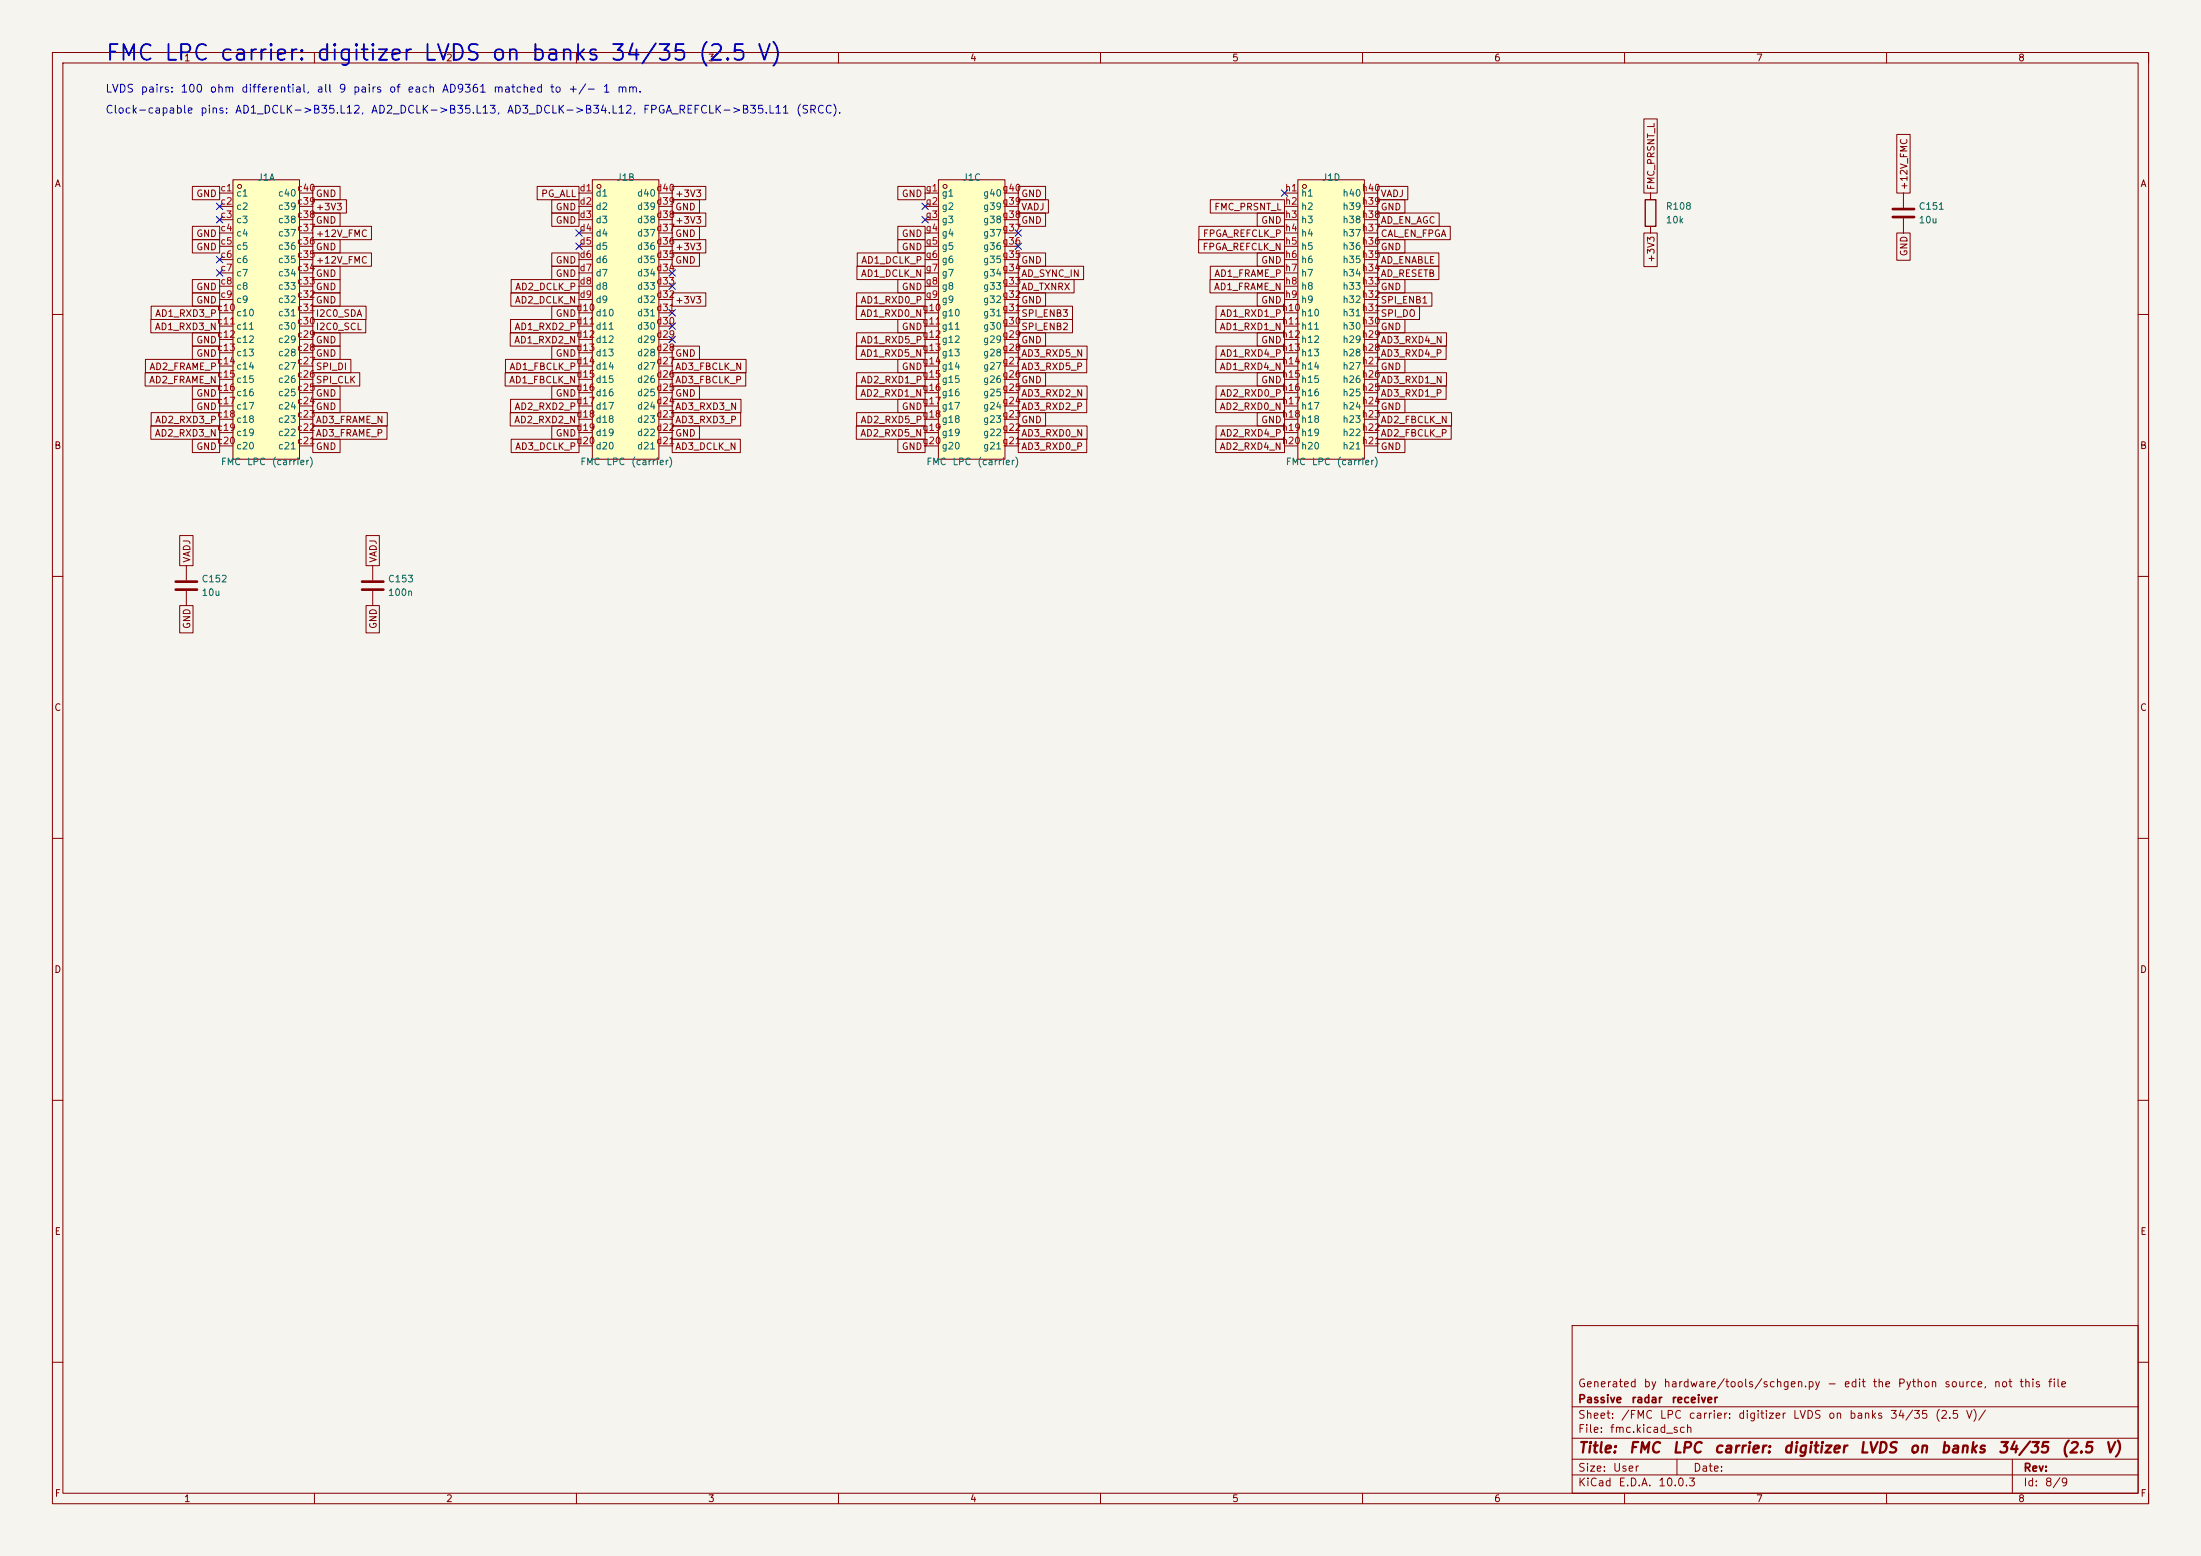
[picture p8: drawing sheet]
<svg xmlns="http://www.w3.org/2000/svg" width="420mm" height="297mm" viewBox="0 0 420 297" stroke-linecap="round" stroke-linejoin="round" font-family="sans-serif">
<path d="M0 0h420v297h-420z" fill="#f5f4ef" stroke="#f5f4ef" stroke-width=".19"/>
<g fill="none" stroke="#840000" stroke-width=".19">
<path d="M10 10h400v277h-400zM12 12h396v273h-396zM60 10v2M110 10v2M160 10v2M210 10v2M260 10v2M310 10v2M360 10v2M410 10v2M363.2 36.9v2.7M363.2 41.7v2.8"/>
<path d="M10 60h2M408 60h2M10 110h2M35.6 108v2.8M35.6 112.8v2.8M408 110h2M10 160h2M408 160h2M10 210h2M408 210h2M300 253h108v32h-108zM10 260h2"/>
<path d="M300 278.5h108M300 274.5h108M300 268.5h108M320 278.5v3M384 278.5v6.5M408 260h2M60 285v2M110 285v2M160 285v2M210 285v2M260 285v2M300 281.5h108"/>
<path d="M310 285v2M360 285v2M410 285v2"/>
</g>
<path d="M361.2 39.9h4.1M361.2 41.4h4.1M33.5 111h4.1M33.5 112.5h4.1" fill="none" stroke="#840000" stroke-width=".51"/>
<path d="M44.4 34.3h12.7v53.4h-12.7z" fill="#ffffc2"/>
<g fill="none" stroke="#840000" stroke-width=".19">
<path d="M41.9 36.9h2.5M41.9 39.4h2.5M44.4 34.3h12.7v53.4h-12.7zM57.1 36.9h2.6M57.1 39.4h2.6M41.9 41.9h2.5M41.9 44.5h2.5M41.9 47h2.5M41.9 49.6h2.5M41.9 52.1h2.5M41.9 54.6h2.5M41.9 57.2h2.5"/>
<path d="M41.9 59.7h2.5M57.1 41.9h2.6M57.1 44.5h2.6M57.1 47h2.6M57.1 49.6h2.6M57.1 52.1h2.6M57.1 54.6h2.6M57.1 57.2h2.6M57.1 59.7h2.6M41.9 62.3h2.5M41.9 64.8h2.5M41.9 67.3h2.5"/>
<path d="M41.9 69.9h2.5M41.9 72.4h2.5M41.9 75h2.5M41.9 77.5h2.5M57.1 62.3h2.6M57.1 64.8h2.6M57.1 67.3h2.6M57.1 69.9h2.6M57.1 72.4h2.6M57.1 75h2.6M57.1 77.5h2.6M41.9 80h2.5"/>
<path d="M41.9 82.6h2.5M41.9 85.1h2.5M57.1 80h2.6M57.1 82.6h2.6M57.1 85.1h2.6"/>
<circle cx="45.7" cy="35.6" r=".38"/>
</g>
<path d="M179.1 34.3h12.7v53.4h-12.7z" fill="#ffffc2"/>
<g fill="none" stroke="#840000" stroke-width=".19">
<path d="M176.5 36.9h2.6M176.5 39.4h2.6M179.1 34.3h12.7v53.4h-12.7zM191.8 36.9h2.5M191.8 39.4h2.5M315 36.9v1.2M176.5 41.9h2.6M176.5 44.5h2.6M176.5 47h2.6M176.5 49.6h2.6M176.5 52.1h2.6M176.5 54.6h2.6"/>
<path d="M176.5 57.2h2.6M176.5 59.7h2.6M191.8 41.9h2.5M191.8 44.5h2.5M191.8 47h2.5M191.8 49.6h2.5M191.8 52.1h2.5M191.8 54.6h2.5M191.8 57.2h2.5M191.8 59.7h2.5M315 43.2v1.3M176.5 62.3h2.6"/>
<path d="M176.5 64.8h2.6M176.5 67.3h2.6M176.5 69.9h2.6M176.5 72.4h2.6M176.5 75h2.6M176.5 77.5h2.6M191.8 62.3h2.5M191.8 64.8h2.5M191.8 67.3h2.5M191.8 69.9h2.5M191.8 72.4h2.5M191.8 75h2.5"/>
<path d="M191.8 77.5h2.5M176.5 80h2.6M176.5 82.6h2.6M176.5 85.1h2.6M191.8 80h2.5M191.8 82.6h2.5M191.8 85.1h2.5M71.1 108v2.8M71.1 112.8v2.8"/>
<circle cx="180.3" cy="35.6" r=".38"/>
</g>
<path d="M313.9 38.1h2.1v5.1h-2.1z" fill="none" stroke="#840000" stroke-width=".25"/>
<path d="M69.1 111h4.1M69.1 112.5h4.1" fill="none" stroke="#840000" stroke-width=".51"/>
<path d="M247.6 34.3h12.7v53.4h-12.7z" fill="#ffffc2"/>
<g fill="none" stroke="#840000" stroke-width=".19">
<path d="M245.1 36.9h2.5M245.1 39.4h2.5M247.6 34.3h12.7v53.4h-12.7zM260.3 36.9h2.6M260.3 39.4h2.6M245.1 41.9h2.5M245.1 44.5h2.5M245.1 47h2.5M245.1 49.6h2.5M245.1 52.1h2.5M245.1 54.6h2.5M245.1 57.2h2.5"/>
<path d="M245.1 59.7h2.5M260.3 41.9h2.6M260.3 44.5h2.6M260.3 47h2.6M260.3 49.6h2.6M260.3 52.1h2.6M260.3 54.6h2.6M260.3 57.2h2.6M260.3 59.7h2.6M245.1 62.3h2.5M245.1 64.8h2.5M245.1 67.3h2.5"/>
<path d="M245.1 69.9h2.5M245.1 72.4h2.5M245.1 75h2.5M245.1 77.5h2.5M260.3 62.3h2.6M260.3 64.8h2.6M260.3 67.3h2.6M260.3 69.9h2.6M260.3 72.4h2.6M260.3 75h2.6M260.3 77.5h2.6M245.1 80h2.5"/>
<path d="M245.1 82.6h2.5M245.1 85.1h2.5M260.3 80h2.6M260.3 82.6h2.6M260.3 85.1h2.6"/>
<circle cx="248.9" cy="35.6" r=".38"/>
</g>
<path d="M113 34.3h12.7v53.4h-12.7z" fill="#ffffc2"/>
<g fill="none" stroke="#840000" stroke-width=".19">
<path d="M36.7 35.6h5.2v2.5h-5.2zM59.7 35.6h5.2v2.5h-5.2zM59.7 38.1h6.4v2.6h-6.4zM102.5 35.6h8v2.5h-8zM105.3 38.1h5.2v2.6h-5.2zM110.5 36.9h2.5M110.5 39.4h2.5M113 34.3h12.7v53.4h-12.7zM125.7 36.9h2.6M125.7 39.4h2.6M128.3 35.6h6.4v2.5h-6.4zM128.3 38.1h5.2v2.6h-5.2z"/>
<path d="M171.3 35.6h5.2v2.5h-5.2zM194.3 38.1h5.8v2.6h-5.8zM194.3 35.6h5.2v2.5h-5.2zM231 38.1h14.1v2.6h-14.1zM262.9 38.1h5.2v2.6h-5.2zM262.9 35.6h5.7v2.5h-5.7zM313.7 22.7h2.5v14.2h-2.5zM361.9 25.7h2.6v11.2h-2.6zM28.8 58.4h13.1v2.6h-13.1zM36.7 43.2h5.2v2.5h-5.2zM36.7 45.7h5.2v2.6h-5.2zM36.7 53.4h5.2v2.5h-5.2z"/>
<path d="M36.7 55.9h5.2v2.5h-5.2zM59.7 58.4h10.2v2.6h-10.2zM59.7 55.9h5.2v2.5h-5.2zM59.7 53.4h5.2v2.5h-5.2zM59.7 50.8h5.2v2.6h-5.2zM59.7 48.3h11.2v2.5h-11.2zM59.7 45.7h5.2v2.6h-5.2zM59.7 43.2h11.2v2.5h-11.2zM59.7 40.7h5.2v2.5h-5.2zM97.5 55.9h13v2.5h-13zM97.5 53.4h13v2.5h-13zM105.3 40.7h5.2v2.5h-5.2z"/>
<path d="M105.3 48.3h5.2v2.5h-5.2zM105.3 50.8h5.2v2.6h-5.2zM105.3 58.4h5.2v2.6h-5.2zM110.5 41.9h2.5M110.5 44.5h2.5M110.5 47h2.5M110.5 49.6h2.5M110.5 52.1h2.5M110.5 54.6h2.5M110.5 57.2h2.5M110.5 59.7h2.5M125.7 41.9h2.6"/>
<path d="M125.7 44.5h2.6M125.7 47h2.6M125.7 49.6h2.6M125.7 52.1h2.6M125.7 54.6h2.6M125.7 57.2h2.6M125.7 59.7h2.6M128.3 55.9h6.4v2.5h-6.4zM128.3 48.3h5.2v2.5h-5.2zM128.3 45.7h6.4v2.6h-6.4zM128.3 43.2h5.2v2.5h-5.2zM128.3 40.7h6.4v2.5h-6.4z"/>
<path d="M163.4 58.4h13.1v2.6h-13.1zM163.5 55.9h13v2.5h-13zM163.5 50.8h13v2.6h-13zM163.6 48.3h12.9v2.5h-12.9zM171.3 45.7h5.2v2.6h-5.2zM171.3 53.4h5.2v2.5h-5.2zM171.3 43.2h5.2v2.5h-5.2zM194.3 58.4h10.4v2.6h-10.4zM194.3 55.9h5.2v2.5h-5.2zM194.3 53.4h10.7v2.5h-10.7zM194.3 50.8h12.5v2.6h-12.5zM194.3 48.3h5.2v2.5h-5.2z"/>
<path d="M194.3 40.7h5.2v2.5h-5.2zM228.7 45.7h16.4v2.6h-16.4zM228.8 43.2h16.3v2.5h-16.3zM230.9 53.4h14.2v2.5h-14.2zM231 50.8h14.1v2.6h-14.1zM232 58.4h13.1v2.6h-13.1zM239.9 40.7h5.2v2.5h-5.2zM239.9 55.9h5.2v2.5h-5.2zM239.9 48.3h5.2v2.5h-5.2zM262.9 43.2h13.8v2.5h-13.8zM262.9 40.7h11.7v2.5h-11.7zM262.9 58.4h8v2.6h-8z"/>
<path d="M262.9 55.9h10.3v2.5h-10.3zM262.9 53.4h5.2v2.5h-5.2zM262.9 50.8h11.7v2.6h-11.7zM262.9 48.3h11.7v2.5h-11.7zM262.9 45.7h5.2v2.6h-5.2zM313.7 44.5h2.5v6.4h-2.5zM361.9 44.5h2.6v5.2h-2.6zM27.7 71.1h14.2v2.6h-14.2zM27.8 68.6h14.1v2.5h-14.1zM28.8 61h13.1v2.5h-13.1zM28.8 78.8h13.1v2.5h-13.1zM36.7 63.5h5.2v2.6h-5.2z"/>
<path d="M36.7 66.1h5.2v2.5h-5.2zM36.7 73.7h5.2v2.5h-5.2zM36.7 76.2h5.2v2.6h-5.2zM59.7 73.7h5.2v2.5h-5.2zM59.7 61h10.1v2.5h-10.1zM59.7 78.8h14.2v2.5h-14.2zM59.7 76.2h5.2v2.6h-5.2zM59.7 71.1h8.9v2.6h-8.9zM59.7 68.6h7.3v2.5h-7.3zM59.7 66.1h5.2v2.5h-5.2zM59.7 63.5h5.2v2.6h-5.2zM96.4 71.1h14.1v2.6h-14.1z"/>
<path d="M96.5 68.6h14v2.5h-14zM97.4 63.5h13.1v2.6h-13.1zM97.4 78.8h13.1v2.5h-13.1zM97.4 61h13.1v2.5h-13.1zM97.4 76.2h13.1v2.6h-13.1zM105.3 66.1h5.2v2.5h-5.2zM105.3 73.7h5.2v2.5h-5.2zM110.5 62.3h2.5M110.5 64.8h2.5M110.5 67.3h2.5M110.5 69.9h2.5M110.5 72.4h2.5"/>
<path d="M110.5 75h2.5M110.5 77.5h2.5M125.7 62.3h2.6M125.7 64.8h2.6M125.7 67.3h2.6M125.7 69.9h2.6M125.7 72.4h2.6M125.7 75h2.6M125.7 77.5h2.6M128.3 73.7h5.2v2.5h-5.2zM128.3 66.1h5.2v2.5h-5.2zM128.3 78.8h13v2.5h-13z"/>
<path d="M128.3 76.2h13.1v2.6h-13.1zM128.3 71.1h14v2.6h-14zM128.3 68.6h14.1v2.5h-14.1zM163.4 66.1h13.1v2.5h-13.1zM163.4 73.7h13.1v2.5h-13.1zM163.5 63.5h13v2.6h-13zM163.5 71.1h13v2.6h-13zM163.5 78.8h13v2.5h-13zM171.3 61h5.2v2.5h-5.2zM171.3 68.6h5.2v2.5h-5.2zM171.3 76.2h5.2v2.6h-5.2zM194.3 78.8h5.2v2.5h-5.2z"/>
<path d="M194.3 71.1h5.2v2.6h-5.2zM194.3 76.2h13.1v2.6h-13.1zM194.3 73.7h13.1v2.5h-13.1zM194.3 68.6h13.1v2.5h-13.1zM194.3 66.1h13.1v2.5h-13.1zM194.3 63.5h5.2v2.6h-5.2zM194.3 61h10.4v2.5h-10.4zM232 61h13.1v2.5h-13.1zM232 68.6h13.1v2.5h-13.1zM232 76.2h13.1v2.6h-13.1zM232 66.1h13.1v2.5h-13.1zM232 73.7h13.1v2.5h-13.1z"/>
<path d="M239.9 63.5h5.2v2.6h-5.2zM239.9 71.1h5.2v2.6h-5.2zM239.9 78.8h5.2v2.5h-5.2zM262.9 76.2h5.2v2.6h-5.2zM262.9 68.6h5.2v2.5h-5.2zM262.9 61h5.2v2.5h-5.2zM262.9 78.8h14.1v2.5h-14.1zM262.9 73.7h13.1v2.5h-13.1zM262.9 71.1h13.1v2.6h-13.1zM262.9 66.1h13.1v2.5h-13.1zM262.9 63.5h13.1v2.6h-13.1zM28.8 81.3h13.1v2.5h-13.1z"/>
<path d="M36.7 83.8h5.2v2.6h-5.2zM59.7 83.8h5.2v2.6h-5.2zM59.7 81.3h14.1v2.5h-14.1zM97.5 83.8h13v2.6h-13zM105.3 81.3h5.2v2.5h-5.2zM110.5 80h2.5M110.5 82.6h2.5M110.5 85.1h2.5M125.7 80h2.6M125.7 82.6h2.6M125.7 85.1h2.6M128.3 83.8h13v2.6h-13z"/>
<path d="M128.3 81.3h5.2v2.5h-5.2zM163.4 81.3h13.1v2.5h-13.1zM171.3 83.8h5.2v2.6h-5.2zM194.3 83.8h13.1v2.6h-13.1zM194.3 81.3h13.1v2.5h-13.1zM232 83.8h13.1v2.6h-13.1zM232 81.3h13.1v2.5h-13.1zM262.9 83.8h5.2v2.6h-5.2zM262.9 81.3h14v2.5h-14zM34.3 115.6h2.5v5.2h-2.5zM34.3 102.2h2.5v5.8h-2.5zM69.8 115.6h2.6v5.2h-2.6z"/>
<path d="M69.8 102.2h2.6v5.8h-2.6z"/>
<circle cx="114.3" cy="35.6" r=".38"/>
</g>
<g fill="none" stroke="#000084" stroke-width=".19">
<path d="M41.3 38.8l1.2 1.2M42.5 38.8l-1.2 1.2M175.9 38.8l1.2 1.2M177.1 38.8l-1.2 1.2M244.5 36.2l1.2 1.3M245.7 36.2l-1.2 1.3M41.3 48.9l1.2 1.3M41.3 41.3l1.2 1.2M41.3 51.5l1.2 1.2M42.5 48.9l-1.2 1.3M42.5 41.3l-1.2 1.2M42.5 51.5l-1.2 1.2"/>
<path d="M109.9 43.9l1.2 1.2M109.9 46.4l1.2 1.2M111.1 43.9l-1.2 1.2M111.1 46.4l-1.2 1.2M127.7 51.5l1.2 1.2M127.7 59.1l1.2 1.2M127.7 54l1.2 1.2M128.9 51.5l-1.2 1.2M128.9 59.1l-1.2 1.2M128.9 54l-1.2 1.2M175.9 41.3l1.2 1.2M177.1 41.3l-1.2 1.2"/>
<path d="M193.7 46.4l1.2 1.2M193.7 43.9l1.2 1.2M194.9 46.4l-1.2 1.2M194.9 43.9l-1.2 1.2M127.7 61.6l1.2 1.3M127.7 64.2l1.2 1.2M128.9 64.2l-1.2 1.2M128.9 61.6l-1.2 1.3"/>
</g>
<text font-size="3" fill="#0000c2" x="20" y="12.3">FMC LPC carrier: digitizer LVDS on banks 34/35 (2.5 V)</text>
<g font-size="2" fill="#840000">
<text x="301" y="277.9">Title:</text>
<text x="310.7" y="277.9">FMC</text>
<text x="319" y="277.9">LPC</text>
<text x="326.9" y="277.9">carrier:</text>
<text x="340.1" y="277.9">digitizer</text>
<text x="354.6" y="277.9">LVDS</text>
<text x="364.2" y="277.9">on</text>
<text x="370.1" y="277.9">banks</text>
<text x="381.1" y="277.9">34/35</text>
<text x="393.2" y="277.9">(2.5</text>
<text x="401.6" y="277.9">V)</text>
</g>
<g font-size="1.5" fill="#0000c2">
<text x="20" y="18">LVDS</text>
<text x="20" y="22">Clock-capable</text>
<text x="26.7" y="18">pairs:</text>
<text x="34.3" y="18">100</text>
<text x="38.1" y="22">pins:</text>
<text x="39.9" y="18">ohm</text>
<text x="44.7" y="22">AD1_DCLK-&gt;B35.L12,</text>
<text x="45.9" y="18">differential,</text>
<text x="60.3" y="18">all</text>
<text x="64.5" y="18">9</text>
<text x="67.2" y="18">pairs</text>
<text x="70.7" y="22">AD2_DCLK-&gt;B35.L13,</text>
<text x="74.1" y="18">of</text>
<text x="77.6" y="18">each</text>
<text x="84.2" y="18">AD9361</text>
<text x="94" y="18">matched</text>
<text x="96.6" y="22">AD3_DCLK-&gt;B34.L12,</text>
<text x="104.8" y="18">to</text>
<text x="108.3" y="18">+/-</text>
<text x="114.9" y="18">1</text>
<text x="117.6" y="18">mm.</text>
<text x="122.6" y="22">FPGA_REFCLK-&gt;B35.L11</text>
<text x="151.8" y="22">(SRCC).</text>
</g>
<g font-size="1.5" fill="#840000">
<text x="301" y="268.2">Passive</text>
<text x="301" y="265.2">Generated</text>
<text x="311.2" y="268.2">radar</text>
<text x="313.5" y="265.2">by</text>
<text x="317.3" y="265.2">hardware/tools/schgen.py</text>
<text x="318.8" y="268.2">receiver</text>
<text x="348.5" y="265.2">-</text>
<text x="351.7" y="265.2">edit</text>
<text x="357.2" y="265.2">the</text>
<text x="362" y="265.2">Python</text>
<text x="370.9" y="265.2">source,</text>
<text x="380.3" y="265.2">not</text>
<text x="385.2" y="265.2">this</text>
<text x="390.6" y="265.2">file</text>
<text x="301" y="273.9">File:</text>
<text x="301" y="271.2">Sheet:</text>
<text x="307.1" y="273.9">fmc.kicad_sch</text>
<text x="309.2" y="271.2">/FMC</text>
<text x="316.6" y="271.2">LPC</text>
<text x="322.1" y="271.2">carrier:</text>
<text x="331.6" y="271.2">digitizer</text>
<text x="342" y="271.2">LVDS</text>
<text x="348.7" y="271.2">on</text>
<text x="352.7" y="271.2">banks</text>
<text x="360.5" y="271.2">34/35</text>
<text x="369.1" y="271.2">(2.5</text>
<text x="375" y="271.2">V)/</text>
<text x="301" y="281.3">Size:</text>
<text x="307.7" y="281.3">User</text>
<text x="323" y="281.3">Date:</text>
<text x="386" y="281.3">Rev:</text>
<text x="301" y="284.1">KiCad</text>
<text x="308.7" y="284.1">E.D.A.</text>
<text x="316.3" y="284.1">10.0.3</text>
<text x="386" y="284.1">Id:</text>
<text x="390.1" y="284.1">8/9</text>
</g>
<g font-size="1.3" fill="#840000">
<text x="35" y="12">1</text>
<text x="85" y="12">2</text>
<text x="135" y="12">3</text>
<text x="185" y="12">4</text>
<text x="235" y="12">5</text>
<text x="285" y="12">6</text>
<text x="335" y="12">7</text>
<text x="385" y="12">8</text>
<text x="10.3" y="36">A</text>
<text x="37.4" y="37.9">GND</text>
<text x="60.2" y="37.9">GND</text>
<text x="60.2" y="40.5">+3V3</text>
<text x="103.2" y="37.9">PG_ALL</text>
<text x="105.9" y="40.5">GND</text>
<text x="128.7" y="37.9">+3V3</text>
<text x="128.7" y="40.5">GND</text>
<text x="172" y="37.9">GND</text>
<text x="194.8" y="40.5">VADJ</text>
<text x="194.8" y="37.9">GND</text>
<text x="231.6" y="40.5">FMC_PRSNT_L</text>
<text x="263.4" y="40.5">GND</text>
<text x="263.4" y="37.9">VADJ</text>
<text x="316" y="36.4" transform="rotate(-90 316 36.4)">FMC_PRSNT_L</text>
<text x="364.3" y="36.4" transform="rotate(-90 364.3 36.4)">+12V_FMC</text>
<text x="408.3" y="36">A</text>
<text x="37.4" y="45.5">GND</text>
<text x="60.2" y="45.5">+12V_FMC</text>
<text x="60.2" y="43">GND</text>
<text x="105.9" y="43">GND</text>
<text x="128.7" y="45.5">GND</text>
<text x="128.7" y="43">+3V3</text>
<text x="172" y="45.5">GND</text>
<text x="194.8" y="43">GND</text>
<text x="229.4" y="45.5">FPGA_REFCLK_P</text>
<text x="240.6" y="43">GND</text>
<text x="263.4" y="45.5">CAL_EN_FPGA</text>
<text x="263.4" y="43">AD_EN_AGC</text>
<text x="37.4" y="48.1">GND</text>
<text x="60.2" y="53.2">GND</text>
<text x="60.2" y="50.6">+12V_FMC</text>
<text x="60.2" y="48.1">GND</text>
<text x="105.9" y="50.6">GND</text>
<text x="105.9" y="53.2">GND</text>
<text x="128.7" y="50.6">GND</text>
<text x="128.7" y="48.1">+3V3</text>
<text x="164.2" y="53.2">AD1_DCLK_N</text>
<text x="164.2" y="50.6">AD1_DCLK_P</text>
<text x="172" y="48.1">GND</text>
<text x="194.8" y="53.2">AD_SYNC_IN</text>
<text x="194.8" y="50.6">GND</text>
<text x="229.4" y="48.1">FPGA_REFCLK_N</text>
<text x="231.6" y="53.2">AD1_FRAME_P</text>
<text x="240.6" y="50.6">GND</text>
<text x="263.4" y="53.2">AD_RESETB</text>
<text x="263.4" y="50.6">AD_ENABLE</text>
<text x="263.4" y="48.1">GND</text>
<text x="316" y="50.2" transform="rotate(-90 316 50.2)">+3V3</text>
<text x="364.3" y="49" transform="rotate(-90 364.3 49)">GND</text>
<text x="37.4" y="55.7">GND</text>
<text x="37.4" y="58.2">GND</text>
<text x="60.2" y="58.2">GND</text>
<text x="60.2" y="55.7">GND</text>
<text x="98.1" y="58.2">AD2_DCLK_N</text>
<text x="98.2" y="55.7">AD2_DCLK_P</text>
<text x="128.7" y="58.2">+3V3</text>
<text x="164.1" y="58.2">AD1_RXD0_P</text>
<text x="172" y="55.7">GND</text>
<text x="194.8" y="58.2">GND</text>
<text x="194.8" y="55.7">AD_TXNRX</text>
<text x="231.5" y="55.7">AD1_FRAME_N</text>
<text x="240.6" y="58.2">GND</text>
<text x="263.4" y="58.2">SPI_ENB1</text>
<text x="263.4" y="55.7">GND</text>
<text x="29.4" y="63.3">AD1_RXD3_N</text>
<text x="29.5" y="60.8">AD1_RXD3_P</text>
<text x="37.4" y="65.9">GND</text>
<text x="60.2" y="63.3">I2C0_SCL</text>
<text x="60.2" y="60.8">I2C0_SDA</text>
<text x="60.2" y="65.9">GND</text>
<text x="98" y="65.9">AD1_RXD2_N</text>
<text x="98.1" y="63.3">AD1_RXD2_P</text>
<text x="105.9" y="60.8">GND</text>
<text x="164.1" y="60.8">AD1_RXD0_N</text>
<text x="164.1" y="65.9">AD1_RXD5_P</text>
<text x="172" y="63.3">GND</text>
<text x="194.8" y="60.8">SPI_ENB3</text>
<text x="194.8" y="65.9">GND</text>
<text x="194.8" y="63.3">SPI_ENB2</text>
<text x="232.6" y="63.3">AD1_RXD1_N</text>
<text x="232.7" y="60.8">AD1_RXD1_P</text>
<text x="240.6" y="65.9">GND</text>
<text x="263.4" y="63.3">GND</text>
<text x="263.4" y="65.9">AD3_RXD4_N</text>
<text x="263.4" y="60.8">SPI_DO</text>
<text x="28.4" y="70.9">AD2_FRAME_P</text>
<text x="37.4" y="68.4">GND</text>
<text x="60.2" y="70.9">SPI_DI</text>
<text x="60.2" y="68.4">GND</text>
<text x="97.1" y="70.9">AD1_FBCLK_P</text>
<text x="105.9" y="68.4">GND</text>
<text x="128.7" y="68.4">GND</text>
<text x="128.7" y="70.9">AD3_FBCLK_N</text>
<text x="164.1" y="68.4">AD1_RXD5_N</text>
<text x="172" y="70.9">GND</text>
<text x="194.8" y="70.9">AD3_RXD5_P</text>
<text x="194.8" y="68.4">AD3_RXD5_N</text>
<text x="232.6" y="70.9">AD1_RXD4_N</text>
<text x="232.7" y="68.4">AD1_RXD4_P</text>
<text x="263.4" y="70.9">GND</text>
<text x="263.4" y="68.4">AD3_RXD4_P</text>
<text x="28.3" y="73.5">AD2_FRAME_N</text>
<text x="37.4" y="76">GND</text>
<text x="60.2" y="76">GND</text>
<text x="60.2" y="73.5">SPI_CLK</text>
<text x="97" y="73.5">AD1_FBCLK_N</text>
<text x="105.9" y="76">GND</text>
<text x="128.7" y="76">GND</text>
<text x="128.7" y="73.5">AD3_FBCLK_P</text>
<text x="164.1" y="76">AD2_RXD1_N</text>
<text x="164.1" y="73.5">AD2_RXD1_P</text>
<text x="194.8" y="73.5">GND</text>
<text x="194.8" y="76">AD3_RXD2_N</text>
<text x="232.7" y="76">AD2_RXD0_P</text>
<text x="240.6" y="73.5">GND</text>
<text x="263.4" y="76">AD3_RXD1_P</text>
<text x="263.4" y="73.5">AD3_RXD1_N</text>
<text x="29.4" y="83.6">AD2_RXD3_N</text>
<text x="29.5" y="81.1">AD2_RXD3_P</text>
<text x="37.4" y="78.6">GND</text>
<text x="60.2" y="83.6">AD3_FRAME_P</text>
<text x="60.2" y="81.1">AD3_FRAME_N</text>
<text x="60.2" y="78.6">GND</text>
<text x="98" y="81.1">AD2_RXD2_N</text>
<text x="98.1" y="78.6">AD2_RXD2_P</text>
<text x="105.9" y="83.6">GND</text>
<text x="128.7" y="83.6">GND</text>
<text x="128.7" y="81.1">AD3_RXD3_P</text>
<text x="128.7" y="78.6">AD3_RXD3_N</text>
<text x="164.1" y="83.6">AD2_RXD5_N</text>
<text x="164.1" y="81.1">AD2_RXD5_P</text>
<text x="172" y="78.6">GND</text>
<text x="194.8" y="81.1">GND</text>
<text x="194.8" y="83.6">AD3_RXD0_N</text>
<text x="194.8" y="78.6">AD3_RXD2_P</text>
<text x="232.6" y="78.6">AD2_RXD0_N</text>
<text x="232.7" y="83.6">AD2_RXD4_P</text>
<text x="240.6" y="81.1">GND</text>
<text x="263.4" y="78.6">GND</text>
<text x="263.4" y="83.6">AD2_FBCLK_P</text>
<text x="263.4" y="81.1">AD2_FBCLK_N</text>
<text x="10.3" y="86">B</text>
<text x="37.4" y="86.2">GND</text>
<text x="60.2" y="86.2">GND</text>
<text x="98.2" y="86.2">AD3_DCLK_P</text>
<text x="128.7" y="86.2">AD3_DCLK_N</text>
<text x="172" y="86.2">GND</text>
<text x="194.8" y="86.2">AD3_RXD0_P</text>
<text x="232.6" y="86.2">AD2_RXD4_N</text>
<text x="263.4" y="86.2">GND</text>
<text x="408.3" y="86">B</text>
<text x="36.6" y="107.5" transform="rotate(-90 36.6 107.5)">VADJ</text>
<text x="72.2" y="107.5" transform="rotate(-90 72.2 107.5)">VADJ</text>
<text x="36.6" y="120.1" transform="rotate(-90 36.6 120.1)">GND</text>
<text x="72.2" y="120.1" transform="rotate(-90 72.2 120.1)">GND</text>
<text x="10.3" y="136">C</text>
<text x="408.3" y="136">C</text>
<text x="10.3" y="186">D</text>
<text x="408.3" y="186">D</text>
<text x="10.3" y="236">E</text>
<text x="408.3" y="236">E</text>
<text x="10.3" y="286">F</text>
<text x="35" y="287">1</text>
<text x="85" y="287">2</text>
<text x="135" y="287">3</text>
<text x="185" y="287">4</text>
<text x="235" y="287">5</text>
<text x="285" y="287">6</text>
<text x="335" y="287">7</text>
<text x="385" y="287">8</text>
<text x="408.3" y="286">F</text>
</g>
<g font-size="1.3" fill="#006464">
<text x="49.1" y="34.8">J1A</text>
<text x="117.6" y="34.8">J1B</text>
<text x="183.6" y="34.8">J1C</text>
<text x="252.2" y="34.8">J1D</text>
<text x="45" y="37.8">c1</text>
<text x="45" y="40.4">c2</text>
<text x="52.9" y="40.4">c39</text>
<text x="52.9" y="37.8">c40</text>
<text x="113.5" y="37.8">d1</text>
<text x="113.5" y="40.4">d2</text>
<text x="121.5" y="40.4">d39</text>
<text x="121.5" y="37.8">d40</text>
<text x="179.6" y="37.8">g1</text>
<text x="179.6" y="40.4">g2</text>
<text x="187.5" y="40.4">g39</text>
<text x="187.5" y="37.8">g40</text>
<text x="248.2" y="37.8">h1</text>
<text x="248.2" y="40.4">h2</text>
<text x="256.1" y="40.4">h39</text>
<text x="256.1" y="37.8">h40</text>
<text x="317.8" y="40.3">R108</text>
<text x="366" y="40.3">C151</text>
<text x="45" y="42.9">c3</text>
<text x="45" y="45.4">c4</text>
<text x="45" y="48">c5</text>
<text x="52.9" y="48">c36</text>
<text x="52.9" y="45.4">c37</text>
<text x="52.9" y="42.9">c38</text>
<text x="113.5" y="42.9">d3</text>
<text x="113.5" y="45.4">d4</text>
<text x="113.5" y="48">d5</text>
<text x="121.5" y="48">d36</text>
<text x="121.5" y="45.4">d37</text>
<text x="121.5" y="42.9">d38</text>
<text x="179.6" y="42.9">g3</text>
<text x="179.6" y="45.4">g4</text>
<text x="179.6" y="48">g5</text>
<text x="187.5" y="48">g36</text>
<text x="187.5" y="45.4">g37</text>
<text x="187.5" y="42.9">g38</text>
<text x="248.2" y="42.9">h3</text>
<text x="248.2" y="45.4">h4</text>
<text x="248.2" y="48">h5</text>
<text x="256.1" y="48">h36</text>
<text x="256.1" y="45.4">h37</text>
<text x="256.1" y="42.9">h38</text>
<text x="317.8" y="42.9">10k</text>
<text x="366" y="42.9">10u</text>
<text x="45" y="50.5">c6</text>
<text x="45" y="53.1">c7</text>
<text x="52.9" y="53.1">c34</text>
<text x="52.9" y="50.5">c35</text>
<text x="113.5" y="50.5">d6</text>
<text x="113.5" y="53.1">d7</text>
<text x="121.5" y="53.1">d34</text>
<text x="121.5" y="50.5">d35</text>
<text x="179.6" y="50.5">g6</text>
<text x="179.6" y="53.1">g7</text>
<text x="187.5" y="53.1">g34</text>
<text x="187.5" y="50.5">g35</text>
<text x="248.2" y="50.5">h6</text>
<text x="248.2" y="53.1">h7</text>
<text x="256.1" y="53.1">h34</text>
<text x="256.1" y="50.5">h35</text>
<text x="45" y="55.6">c8</text>
<text x="45" y="58.1">c9</text>
<text x="52.9" y="58.1">c32</text>
<text x="52.9" y="55.6">c33</text>
<text x="113.5" y="55.6">d8</text>
<text x="113.5" y="58.1">d9</text>
<text x="121.5" y="58.1">d32</text>
<text x="121.5" y="55.6">d33</text>
<text x="179.6" y="55.6">g8</text>
<text x="179.6" y="58.1">g9</text>
<text x="187.5" y="58.1">g32</text>
<text x="187.5" y="55.6">g33</text>
<text x="248.2" y="55.6">h8</text>
<text x="248.2" y="58.1">h9</text>
<text x="256.1" y="58.1">h32</text>
<text x="256.1" y="55.6">h33</text>
<text x="45" y="60.7">c10</text>
<text x="45" y="63.2">c11</text>
<text x="45" y="65.8">c12</text>
<text x="52.9" y="65.8">c29</text>
<text x="52.9" y="63.2">c30</text>
<text x="52.9" y="60.7">c31</text>
<text x="113.5" y="60.7">d10</text>
<text x="113.5" y="63.2">d11</text>
<text x="113.5" y="65.8">d12</text>
<text x="121.5" y="65.8">d29</text>
<text x="121.5" y="63.2">d30</text>
<text x="121.5" y="60.7">d31</text>
<text x="179.6" y="60.7">g10</text>
<text x="179.6" y="63.2">g11</text>
<text x="179.6" y="65.8">g12</text>
<text x="187.5" y="65.8">g29</text>
<text x="187.5" y="63.2">g30</text>
<text x="187.5" y="60.7">g31</text>
<text x="248.2" y="60.7">h10</text>
<text x="248.2" y="63.2">h11</text>
<text x="248.2" y="65.8">h12</text>
<text x="256.1" y="65.8">h29</text>
<text x="256.1" y="63.2">h30</text>
<text x="256.1" y="60.7">h31</text>
<text x="45" y="68.3">c13</text>
<text x="45" y="70.8">c14</text>
<text x="52.9" y="70.8">c27</text>
<text x="52.9" y="68.3">c28</text>
<text x="113.5" y="68.3">d13</text>
<text x="113.5" y="70.8">d14</text>
<text x="121.5" y="70.8">d27</text>
<text x="121.5" y="68.3">d28</text>
<text x="179.6" y="68.3">g13</text>
<text x="179.6" y="70.8">g14</text>
<text x="187.5" y="70.8">g27</text>
<text x="187.5" y="68.3">g28</text>
<text x="248.2" y="68.3">h13</text>
<text x="248.2" y="70.8">h14</text>
<text x="256.1" y="70.8">h27</text>
<text x="256.1" y="68.3">h28</text>
<text x="45" y="73.4">c15</text>
<text x="45" y="75.9">c16</text>
<text x="52.9" y="75.9">c25</text>
<text x="52.9" y="73.4">c26</text>
<text x="113.5" y="73.4">d15</text>
<text x="113.5" y="75.9">d16</text>
<text x="121.5" y="75.9">d25</text>
<text x="121.5" y="73.4">d26</text>
<text x="179.6" y="73.4">g15</text>
<text x="179.6" y="75.9">g16</text>
<text x="187.5" y="75.9">g25</text>
<text x="187.5" y="73.4">g26</text>
<text x="248.2" y="73.4">h15</text>
<text x="248.2" y="75.9">h16</text>
<text x="256.1" y="75.9">h25</text>
<text x="256.1" y="73.4">h26</text>
<text x="45" y="78.5">c17</text>
<text x="45" y="81">c18</text>
<text x="45" y="83.5">c19</text>
<text x="52.9" y="83.5">c22</text>
<text x="52.9" y="81">c23</text>
<text x="52.9" y="78.5">c24</text>
<text x="113.5" y="78.5">d17</text>
<text x="113.5" y="81">d18</text>
<text x="113.5" y="83.5">d19</text>
<text x="121.5" y="83.5">d22</text>
<text x="121.5" y="81">d23</text>
<text x="121.5" y="78.5">d24</text>
<text x="179.6" y="78.5">g17</text>
<text x="179.6" y="81">g18</text>
<text x="179.6" y="83.5">g19</text>
<text x="187.5" y="83.5">g22</text>
<text x="187.5" y="81">g23</text>
<text x="187.5" y="78.5">g24</text>
<text x="248.2" y="78.5">h17</text>
<text x="248.2" y="81">h18</text>
<text x="248.2" y="83.5">h19</text>
<text x="256.1" y="83.5">h22</text>
<text x="256.1" y="81">h23</text>
<text x="256.1" y="78.5">h24</text>
<text x="42.1" y="89.1">FMC</text>
<text x="45" y="86.1">c20</text>
<text x="47" y="89.1">LPC</text>
<text x="51.8" y="89.1">(carrier)</text>
<text x="52.9" y="86.1">c21</text>
<text x="110.6" y="89.1">FMC</text>
<text x="113.5" y="86.1">d20</text>
<text x="115.6" y="89.1">LPC</text>
<text x="120.3" y="89.1">(carrier)</text>
<text x="121.5" y="86.1">d21</text>
<text x="176.7" y="89.1">FMC</text>
<text x="179.6" y="86.1">g20</text>
<text x="181.7" y="89.1">LPC</text>
<text x="186.4" y="89.1">(carrier)</text>
<text x="187.5" y="86.1">g21</text>
<text x="245.3" y="89.1">FMC</text>
<text x="248.2" y="86.1">h20</text>
<text x="250.2" y="89.1">LPC</text>
<text x="255" y="89.1">(carrier)</text>
<text x="256.1" y="86.1">h21</text>
<text x="38.4" y="111.5">C152</text>
<text x="73.9" y="111.5">C153</text>
<text x="38.4" y="114.1">10u</text>
<text x="73.9" y="114.1">100n</text>
</g>
<g font-size="1.3" fill="#a90000">
<text x="41.9" y="36.8">c1</text>
<text x="41.9" y="39.4">c2</text>
<text x="41.9" y="41.9">c3</text>
<text x="56.6" y="41.9">c38</text>
<text x="56.6" y="39.4">c39</text>
<text x="56.6" y="36.8">c40</text>
<text x="110.5" y="36.8">d1</text>
<text x="110.5" y="39.4">d2</text>
<text x="110.5" y="41.9">d3</text>
<text x="125.1" y="41.9">d38</text>
<text x="125.1" y="39.4">d39</text>
<text x="125.1" y="36.8">d40</text>
<text x="176.5" y="36.8">g1</text>
<text x="176.5" y="39.4">g2</text>
<text x="176.5" y="41.9">g3</text>
<text x="191.2" y="41.9">g38</text>
<text x="191.2" y="39.4">g39</text>
<text x="191.2" y="36.8">g40</text>
<text x="245.1" y="36.8">h1</text>
<text x="245.1" y="39.4">h2</text>
<text x="245.1" y="41.9">h3</text>
<text x="259.7" y="41.9">h38</text>
<text x="259.7" y="39.4">h39</text>
<text x="259.7" y="36.8">h40</text>
<text x="41.9" y="44.4">c4</text>
<text x="41.9" y="47">c5</text>
<text x="56.6" y="47">c36</text>
<text x="56.6" y="44.4">c37</text>
<text x="110.5" y="44.4">d4</text>
<text x="110.5" y="47">d5</text>
<text x="125.1" y="47">d36</text>
<text x="125.1" y="44.4">d37</text>
<text x="176.5" y="44.4">g4</text>
<text x="176.5" y="47">g5</text>
<text x="191.2" y="47">g36</text>
<text x="191.2" y="44.4">g37</text>
<text x="245.1" y="44.4">h4</text>
<text x="245.1" y="47">h5</text>
<text x="259.7" y="47">h36</text>
<text x="259.7" y="44.4">h37</text>
<text x="41.9" y="49.5">c6</text>
<text x="41.9" y="52.1">c7</text>
<text x="56.6" y="52.1">c34</text>
<text x="56.6" y="49.5">c35</text>
<text x="110.5" y="49.5">d6</text>
<text x="110.5" y="52.1">d7</text>
<text x="125.1" y="52.1">d34</text>
<text x="125.1" y="49.5">d35</text>
<text x="176.5" y="49.5">g6</text>
<text x="176.5" y="52.1">g7</text>
<text x="191.2" y="52.1">g34</text>
<text x="191.2" y="49.5">g35</text>
<text x="245.1" y="49.5">h6</text>
<text x="245.1" y="52.1">h7</text>
<text x="259.7" y="52.1">h34</text>
<text x="259.7" y="49.5">h35</text>
<text x="41.3" y="59.7">c10</text>
<text x="41.9" y="54.6">c8</text>
<text x="41.9" y="57.1">c9</text>
<text x="56.6" y="59.7">c31</text>
<text x="56.6" y="57.1">c32</text>
<text x="56.6" y="54.6">c33</text>
<text x="109.9" y="59.7">d10</text>
<text x="110.5" y="54.6">d8</text>
<text x="110.5" y="57.1">d9</text>
<text x="125.1" y="59.7">d31</text>
<text x="125.1" y="57.1">d32</text>
<text x="125.1" y="54.6">d33</text>
<text x="175.9" y="59.7">g10</text>
<text x="176.5" y="54.6">g8</text>
<text x="176.5" y="57.1">g9</text>
<text x="191.2" y="59.7">g31</text>
<text x="191.2" y="57.1">g32</text>
<text x="191.2" y="54.6">g33</text>
<text x="244.5" y="59.7">h10</text>
<text x="245.1" y="54.6">h8</text>
<text x="245.1" y="57.1">h9</text>
<text x="259.7" y="59.7">h31</text>
<text x="259.7" y="57.1">h32</text>
<text x="259.7" y="54.6">h33</text>
<text x="41.3" y="62.2">c11</text>
<text x="41.3" y="64.8">c12</text>
<text x="56.6" y="64.8">c29</text>
<text x="56.6" y="62.2">c30</text>
<text x="109.9" y="62.2">d11</text>
<text x="109.9" y="64.8">d12</text>
<text x="125.1" y="64.8">d29</text>
<text x="125.1" y="62.2">d30</text>
<text x="175.9" y="62.2">g11</text>
<text x="175.9" y="64.8">g12</text>
<text x="191.2" y="64.8">g29</text>
<text x="191.2" y="62.2">g30</text>
<text x="244.5" y="62.2">h11</text>
<text x="244.5" y="64.8">h12</text>
<text x="259.7" y="64.8">h29</text>
<text x="259.7" y="62.2">h30</text>
<text x="41.3" y="67.3">c13</text>
<text x="41.3" y="69.8">c14</text>
<text x="56.6" y="69.8">c27</text>
<text x="56.6" y="67.3">c28</text>
<text x="109.9" y="67.3">d13</text>
<text x="109.9" y="69.8">d14</text>
<text x="125.1" y="69.8">d27</text>
<text x="125.1" y="67.3">d28</text>
<text x="175.9" y="67.3">g13</text>
<text x="175.9" y="69.8">g14</text>
<text x="191.2" y="69.8">g27</text>
<text x="191.2" y="67.3">g28</text>
<text x="244.5" y="67.3">h13</text>
<text x="244.5" y="69.8">h14</text>
<text x="259.7" y="69.8">h27</text>
<text x="259.7" y="67.3">h28</text>
<text x="41.3" y="72.4">c15</text>
<text x="41.3" y="74.9">c16</text>
<text x="41.3" y="77.5">c17</text>
<text x="56.6" y="77.5">c24</text>
<text x="56.6" y="74.9">c25</text>
<text x="56.6" y="72.4">c26</text>
<text x="109.9" y="72.4">d15</text>
<text x="109.9" y="74.9">d16</text>
<text x="109.9" y="77.5">d17</text>
<text x="125.1" y="77.5">d24</text>
<text x="125.1" y="74.9">d25</text>
<text x="125.1" y="72.4">d26</text>
<text x="175.9" y="72.4">g15</text>
<text x="175.9" y="74.9">g16</text>
<text x="175.9" y="77.5">g17</text>
<text x="191.2" y="77.5">g24</text>
<text x="191.2" y="74.9">g25</text>
<text x="191.2" y="72.4">g26</text>
<text x="244.5" y="72.4">h15</text>
<text x="244.5" y="74.9">h16</text>
<text x="244.5" y="77.5">h17</text>
<text x="259.7" y="77.5">h24</text>
<text x="259.7" y="74.9">h25</text>
<text x="259.7" y="72.4">h26</text>
<text x="41.3" y="80">c18</text>
<text x="41.3" y="82.5">c19</text>
<text x="56.6" y="82.5">c22</text>
<text x="56.6" y="80">c23</text>
<text x="109.9" y="80">d18</text>
<text x="109.9" y="82.5">d19</text>
<text x="125.1" y="82.5">d22</text>
<text x="125.1" y="80">d23</text>
<text x="175.9" y="80">g18</text>
<text x="175.9" y="82.5">g19</text>
<text x="191.2" y="82.5">g22</text>
<text x="191.2" y="80">g23</text>
<text x="244.5" y="80">h18</text>
<text x="244.5" y="82.5">h19</text>
<text x="259.7" y="82.5">h22</text>
<text x="259.7" y="80">h23</text>
<text x="41.3" y="85.1">c20</text>
<text x="56.6" y="85.1">c21</text>
<text x="109.9" y="85.1">d20</text>
<text x="125.1" y="85.1">d21</text>
<text x="175.9" y="85.1">g20</text>
<text x="191.2" y="85.1">g21</text>
<text x="244.5" y="85.1">h20</text>
<text x="259.7" y="85.1">h21</text>
</g>
</svg>
